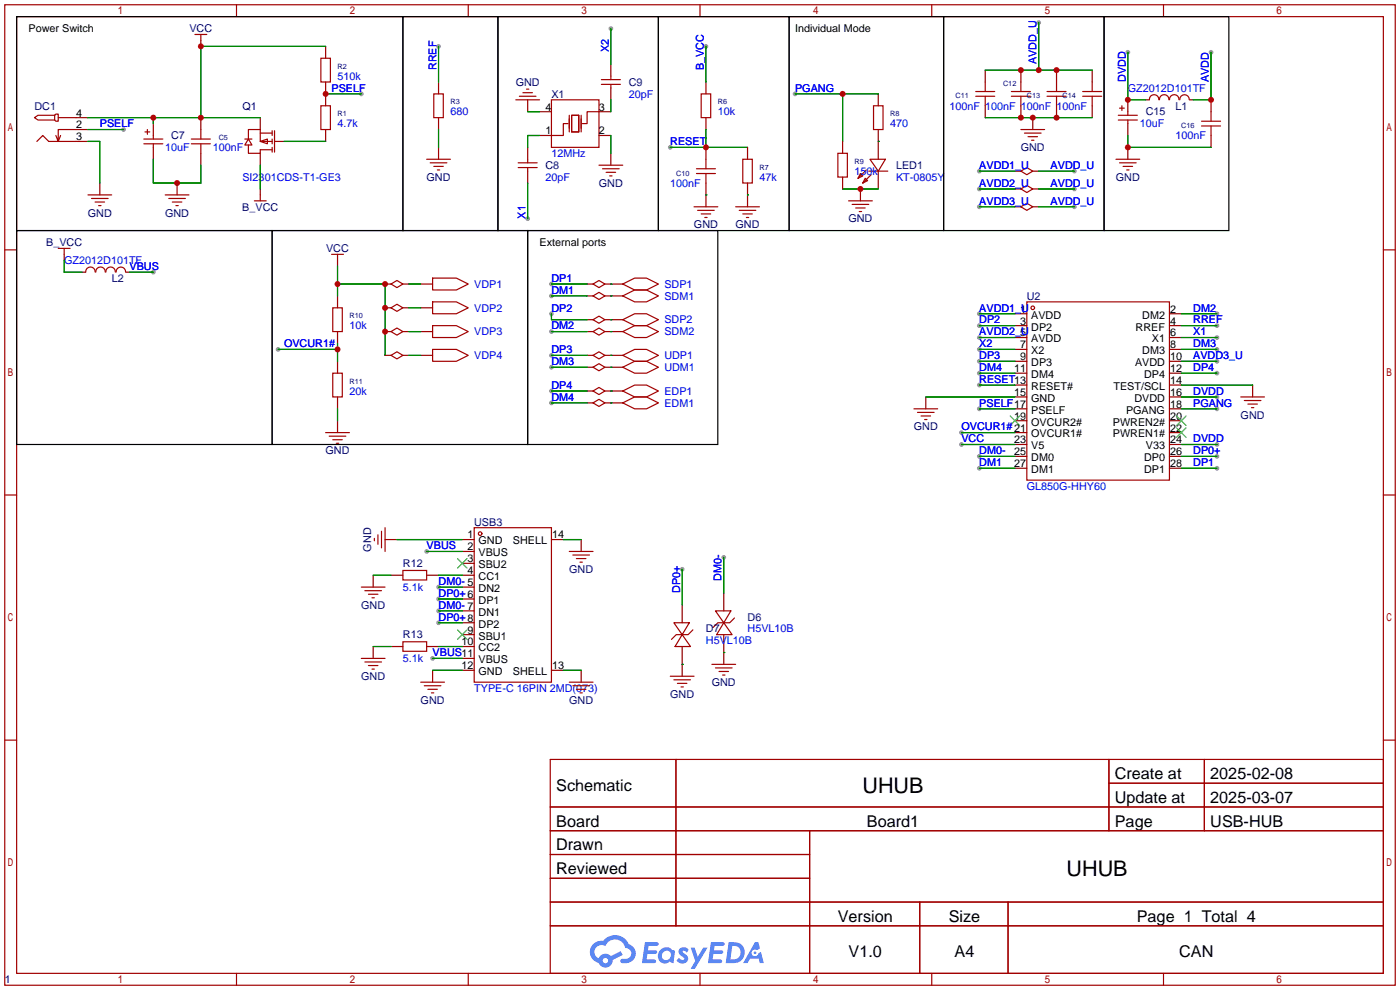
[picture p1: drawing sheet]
<svg xmlns="http://www.w3.org/2000/svg" width="299mm" height="212mm" viewBox="0 0 299 212" stroke-linecap="round" stroke-linejoin="round" font-family="sans-serif">
<g fill="#999">
<circle cx="77.2" cy="20.1" r=".51"/>
<circle cx="26.4" cy="27.7" r=".51"/>
<circle cx="93.7" cy="9.9" r=".51"/>
<circle cx="112.8" cy="46.7" r=".51"/>
<circle cx="130.6" cy="6.1" r=".51"/>
<circle cx="143.3" cy="31.5" r=".51"/>
<circle cx="150.9" cy="9.9" r=".51"/>
<circle cx="222" cy="4.8" r=".51"/>
<circle cx="241" cy="11.2" r=".51"/>
<circle cx="258.8" cy="11.2" r=".51"/>
<circle cx="169.9" cy="20.1" r=".51"/>
<circle cx="229.6" cy="36.6" r=".51"/>
<circle cx="229.6" cy="40.4" r=".51"/>
<circle cx="229.6" cy="44.2" r=".51"/>
<circle cx="209.3" cy="36.6" r=".51"/>
<circle cx="209.3" cy="40.4" r=".51"/>
<circle cx="209.3" cy="44.2" r=".51"/>
<circle cx="209.3" cy="67.1" r=".51"/>
<circle cx="209.3" cy="72.1" r=".51"/>
<circle cx="260.1" cy="77.2" r=".51"/>
<circle cx="209.3" cy="82.3" r=".51"/>
<circle cx="260.1" cy="72.1" r=".51"/>
<circle cx="209.3" cy="74.7" r=".51"/>
<circle cx="209.3" cy="87.4" r=".51"/>
<circle cx="260.1" cy="69.6" r=".51"/>
<circle cx="205.5" cy="95" r=".51"/>
<circle cx="260.1" cy="95" r=".51"/>
<circle cx="59.4" cy="74.7" r=".51"/>
<circle cx="205.5" cy="92.5" r=".51"/>
<circle cx="209.3" cy="69.6" r=".51"/>
<circle cx="209.3" cy="77.2" r=".51"/>
<circle cx="260.1" cy="97.5" r=".51"/>
<circle cx="260.1" cy="100.1" r=".51"/>
<circle cx="209.3" cy="97.5" r=".51"/>
<circle cx="209.3" cy="100.1" r=".51"/>
<circle cx="260.1" cy="67.1" r=".51"/>
<circle cx="260.1" cy="74.7" r=".51"/>
<circle cx="260.1" cy="79.8" r=".51"/>
<circle cx="209.3" cy="79.8" r=".51"/>
<circle cx="260.1" cy="84.8" r=".51"/>
<circle cx="260.1" cy="87.4" r=".51"/>
<circle cx="117.9" cy="60.7" r=".51"/>
<circle cx="117.9" cy="67.1" r=".51"/>
<circle cx="117.9" cy="75.9" r=".51"/>
<circle cx="117.9" cy="83.6" r=".51"/>
<circle cx="117.9" cy="63.2" r=".51"/>
<circle cx="117.9" cy="70.9" r=".51"/>
<circle cx="117.9" cy="78.5" r=".51"/>
<circle cx="117.9" cy="86.1" r=".51"/>
<circle cx="32.8" cy="58.2" r=".51"/>
<circle cx="91.2" cy="117.9" r=".51"/>
<circle cx="93.7" cy="125.5" r=".51"/>
<circle cx="93.7" cy="130.6" r=".51"/>
<circle cx="93.7" cy="128" r=".51"/>
<circle cx="93.7" cy="133.1" r=".51"/>
<circle cx="92.5" cy="140.7" r=".51"/>
<circle cx="154.7" cy="119.1" r=".51"/>
<circle cx="145.8" cy="121.7" r=".51"/>
</g>
<g fill="none" stroke="#a10000" stroke-width=".25">
<path d="M1 1h297.2v209.6h-297.2zM3.6 3.6h292.1v204.4h-292.1zM50.5 1v2.6M100.1 1v2.6M149.6 1v2.6M199.1 1v2.6M248.7 1v2.6M1 53.4h2.6M295.7 53.4h2.5M1 105.8h2.6M295.7 105.8h2.5M1 158.2h2.6"/>
<path d="M295.7 158.2h2.5M117.6 162.3h178.1v45.7h-178.1zM117.6 172.5h178.1M117.6 177.5h178.1M144.5 162.3v35.6M173 177.5v30.5M237 162.3v15.2M237 167.4h58.7M257.4 162.3v15.2M117.6 182.6h55.4M117.6 192.8h178.1M117.6 187.7h55.4"/>
<path d="M117.6 197.9h178.1M196.6 192.8v15.2M215.4 192.8v15.2M50.5 208v2.6M100.1 208v2.6M149.6 208v2.6M199.1 208v2.6M248.7 208v2.6"/>
</g>
<g fill="#5487ff">
<path d="M145.3 202.7a1.3 1.3 0 0 1 1.9 .3l-.4 .6a.54 .54 0 0 0-.9-.2l.1 .2a1.34 1.34 0 0 1 .9 1.8 1.47 1.47 0 0 1-2.3-.1l.5-.6 .8 .5a.31 .31 0 0 0 .4-.3 .31 .31 0 0 0-.3-.4 1.12 1.12 0 0 1-.7-1.8z"/>
<path d="M147.6 202.5h.9l.6 2 1.2-2h.9l-2.7 4.6h-.9l1-1.7z"/>
<path d="M137.8 201.4h1.7a1.31 1.31 0 0 1 1.2 .2 .4 .4 0 0 1-.3 .5l-1.8 .1-.1 .9h1.6a.4 .4 0 0 1 .4 .4 .4 .4 0 0 1-.5 .4h-1.6l-.2 1.2h1.4a.46 .46 0 0 1 .5 0 .46 .46 0 0 1 .1 .5l-.4 .2h-2.6z"/>
<path d="M151.9 201.4h1.7a1.32 1.32 0 0 1 1.2 .2 .39 .39 0 0 1-.3 .5l-1.8 .1-.1 .9h1.6a.4 .4 0 0 1 .4 .4 .4 .4 0 0 1-.4 .4h-1.7l-.2 1.2h1.4a.46 .46 0 0 1 .5 0 .46 .46 0 0 1 .1 .5l-.4 .2h-2.6z"/>
<path d="M161.3 201.4h.8l.3 1.3-.6 .4a.75 .75 0 0 0-1.1 .3 .75 .75 0 0 0 .5 1 .75 .75 0 0 0 .9-.7l.5-.2 .6 2.3h-.8l-.3-.9h-1.8l-.5 .9h-1z"/>
<path d="M155.7 201.4l-.6 4.4h1.5a2.27 2.27 0 0 0 2.6-2.2 2.27 2.27 0 0 0-2.7-2.2zM156.5 202.1a1.5 1.5 0 0 1 1.8 1.6 1.5 1.5 0 0 1-1.9 1.4h-.3z"/>
<path d="M141.2 203a1.6 1.6 0 0 0-.3 2.3 1.6 1.6 0 0 0 2.3 .2l.7 .3 .3-2.4-.1-.3-.5-.1a1.58 1.58 0 0 0-2.4 0zM141.8 203.5a.98 .98 0 0 1 1.6 .4 .98 .98 0 0 1-1.1 1.3 .94 .94 0 0 1-.9-.7 .94 .94 0 0 1 .4-1z"/>
<path d="M126.8 201.8a2.37 2.37 0 0 0 1.1 4 1.54 1.54 0 0 0 1.8 1 1.54 1.54 0 0 0 1.2-1.6l2.2-1.1-.5-.8-2 1a1.57 1.57 0 0 0-2.7 .5 1.5 1.5 0 0 1-.7-2.1 1.5 1.5 0 0 1 2.2-.5 2.23 2.23 0 0 1 2.3-1.4 2.23 2.23 0 0 1 2 1.8 1.16 1.16 0 0 1 1.2 1.1 1.16 1.16 0 0 1-1.1 1.2h-.7a.47 .47 0 0 0-.5 .4 .47 .47 0 0 0 .4 .5 2.17 2.17 0 0 0 2.5-.9 2.17 2.17 0 0 0-.3-2.7l-.8-.4a3.2 3.2 0 0 0-5.5-.7l-1.1 .1zM128.8 205.3a.6 .6 0 0 1 1.2 0 .6 .6 0 0 1-1.2 0z"/>
<circle cx="161.4" cy="203.6" r=".28"/>
</g>
<g fill="none" stroke="#a10000" stroke-width=".25">
<path d="M41.7 7.4h2.5M42.9 7.4v1.2M68.6 12.4h2v5.1h-2zM111.8 19.8h2M112.5 19.1h.5M128.5 18h4.1M128.5 17h4.1M130.6 16.3v.7M130.6 18v.8M208.5 19.6h4.1M210.6 17.5v2.1M216.2 19.6h4"/>
<path d="M218.2 17.5v2.1M223.8 19.6h4M225.8 17.5v2.1M231.4 19.6h4.1M233.4 17.5v2.1M7.4 25.1l.7-.5h3.6v1.1h-3.6zM7.9 30.2l1.2-1.2 1.3 1.2h5.9M11.7 24.6l.2-.2h.5v1.5h-.5l-.2-.2M12.4 25.1h3.9M13 29l-.6 1.2M16.3 27.7h-3.9v2.5l-.5-1.2M30.7 30.7h4.1"/>
<path d="M30.7 29.7h4.1M31 28.2h1M31.5 27.7v1M32.8 29v.7M32.8 30.7v.8M40.9 30.7h4.1M40.9 29.7h4.1M42.9 27.7v2M42.9 30.7v2.1M52.3 29.7h1.5M53.1 29.7l.7 1.3h-1.5zM53.1 29.7v-2h2.5v2.5h2.6"/>
<path d="M53.1 31v1.8h2.5v-.8h2.6M55.6 30.2l1.5-.5v1zM55.6 28.4h2.6M58.2 27.9v1.1M58.2 29.7v1M58.2 31.5v1M58.7 27.9v4.6M68.6 22.6h2v5.1h-2zM91.2 34h5.1M91.9 34.8h3.6M92.7 20.1h2v5h-2zM92.7 35.6h2"/>
<path d="M93.5 36.3h.5M110.2 21.3h5.1M110.7 34.8h4.1M110.7 35.8h4.1M111 20.6h3.6M112.8 34v.8M112.8 35.8v.8M117.9 21.3h10.1v10.2h-10.1zM121.4 26.4h-1v2.6h-2.5M121.7 24.6v3.6M122.2 24.6h1.5v3.6h-1.5zM124.2 24.6v3.6"/>
<path d="M128 23.9h-2.5v2.5h-1M128 35.3h5.1M128.8 36.1h3.5M129.5 36.8h2.1M130.3 37.6h.5M148.8 36.1h4.1M148.8 37.1h4.1M149.9 20.1h2v5h-2zM150.9 34v2.1M150.9 37.1v2M158.7 34h2.1v5.1h-2.1zM179.1 32.8h2v5h-2z"/>
<path d="M183.9 37.1l.5 .5-1 .5zM184.9 38.1l.5 .5-1 .5zM185.2 36.3l-1.8 1.8M185.7 36.6h4M185.9 34h3.3l-1.5 2.6zM186.2 37.3l-1.8 1.8M186.7 22.6h2v5.1h-2zM208.5 20.6h4.1M210.6 20.6v2M216.2 20.6h4M218.2 36.6l1.3-.8 1.2 .8-1.2 .7zM218.2 20.6v2"/>
<path d="M218.2 27.7h5.1M218.9 28.4h3.6M219.7 29.2h2M220.5 30h.5M223.8 20.6h4M225.8 20.6v2M231.4 20.6h4.1M233.4 20.6v2M238.5 34h5.1M239 24.6h4.1M239 25.7h4.1M239.3 34.8h3.5"/>
<path d="M239.3 23.1h1M239.8 22.6v1M240 35.6h2.1M240.8 36.3h.5M241 23.9v.7M241 25.7v.7M245.6 21.3a1.01 1.01 0 0 1 1.1-1.1 1.01 1.01 0 0 1 1 1.1M247.8 21.3a1.01 1.01 0 0 1 1-1.1 1.01 1.01 0 0 1 1 1.1M250 21.3a1.01 1.01 0 0 1 1-1.1 1.01 1.01 0 0 1 1 1.1M252.1 21.3a1.01 1.01 0 0 1 1.1-1.1 1.01 1.01 0 0 1 1 1.1M256.8 26.9h4.1M256.8 25.9h4.1"/>
<path d="M258.8 23.9v2M258.8 26.9v2.1M12.4 53.1h2.6M13.7 53.1v1.3M18.3 58.2a1.01 1.01 0 0 1 1-1.1 1.01 1.01 0 0 1 1 1.1M18.8 41.7h5.1M19.6 42.4h3.5M20.3 43.2h2.1M20.5 58.2a1.01 1.01 0 0 1 1-1.1 1.01 1.01 0 0 1 1 1.1M21.1 43.9h.5M22.6 58.2a1.01 1.01 0 0 1 1-1.1 1.01 1.01 0 0 1 1 1.1M24.8 58.2a1.01 1.01 0 0 1 1-1.1 1.01 1.01 0 0 1 1 1.1"/>
<path d="M35.3 41.7h5.1M36.1 42.4h3.5M36.8 43.2h2.1M37.6 43.9h.5M54.4 42.9h2.5M55.6 41.7v1.2M70.9 54.4h2.5M72.1 54.4v1.2M92.5 59.4h5l2.6 1.3-2.6 1.3h-5zM148.3 44.2h5.1M149.1 45h3.6M149.9 45.7h2"/>
<path d="M150.6 46.5h.5M157.2 44.2h5.1M158 45h3.5M158.7 45.7h2.1M159.5 46.5h.5M181.4 42.9h5M182.1 43.7h3.6M182.9 44.4h2M183.6 45.2h.5M218.2 44.2l1.3-.8 1.2 .8-1.2 .8zM218.2 40.4l1.3-.8 1.2 .8-1.2 .7zM71.1 65.8h2.1v5.1h-2.1z"/>
<path d="M71.1 79.8h2.1v5h-2.1zM83.6 60.7l1.2-.8 1.3 .8-1.3 .8zM83.6 65.8l1.2-.8 1.3 .8-1.3 .7zM83.6 70.9l1.2-.8 1.3 .8-1.3 .7zM83.6 75.9l1.2-.7 1.3 .7-1.3 .8zM92.5 64.5h5l2.6 1.3-2.6 1.3h-5zM92.5 69.6h5l2.6 1.3-2.6 1.2h-5zM92.5 74.7h5l2.6 1.2-2.6 1.3h-5zM126.7 60.7l1.3-.8 1.3 .8-1.3 .8zM126.7 63.2l1.3-.7 1.3 .7-1.3 .8zM126.7 68.3l1.3-.7 1.3 .7-1.3 .8zM126.7 70.9l1.3-.8 1.3 .8-1.3 .7z"/>
<path d="M126.7 75.9l1.3-.7 1.3 .7-1.3 .8zM126.7 78.5l1.3-.8 1.3 .8-1.3 .7zM133.1 60.7l2.5-1.3h2.6l2.5 1.3-2.5 1.3h-2.6zM133.1 68.3l2.5-1.2h2.6l2.5 1.2-2.5 1.3h-2.6zM133.1 75.9l2.5-1.2h2.6l2.5 1.2-2.5 1.3h-2.6zM133.1 63.2l2.5-1.2h2.6l2.5 1.2-2.5 1.3h-2.6zM133.1 70.9l2.5-1.3h2.6l2.5 1.3-2.5 1.2h-2.6zM133.1 78.5l2.5-1.3h2.6l2.5 1.3-2.5 1.3h-2.6zM219.5 64.5h30.4v38.1h-30.4zM69.6 92.5h5.1M70.4 93.2h3.5M71.1 94h2.1"/>
<path d="M71.9 94.7h.5M126.7 83.6l1.3-.8 1.3 .8-1.3 .7zM126.7 86.1l1.3-.8 1.3 .8-1.3 .8zM133.1 83.6l2.5-1.3h2.6l2.5 1.3-2.5 1.2h-2.6zM133.1 86.1l2.5-1.3h2.6l2.5 1.3-2.5 1.3h-2.6zM195.3 87.4h5.1M196.1 88.1h3.5M196.8 88.9h2.1M197.6 89.7h.5M265.2 84.8h5.1M265.9 85.6h3.6M266.7 86.4h2"/>
<path d="M267.5 87.1h.5M80 115.1v.5M80.8 114.3v2M81.5 113.5v3.6M82.3 112.8v5.1M101.3 112.8h16.6v33h-16.6zM121.7 117.9h5M122.4 118.6h3.6M123.2 119.4h2M77.2 125.5h5.1M78 126.2h3.5M78.7 127h2.1"/>
<path d="M79.5 127.8h.5M86.1 121.9h5.1v2.1h-5.1zM86.1 137.2h5.1v2h-5.1zM124 120.1h.5M144 133.1h3.3l-1.5 2.5zM145.8 135.6l1.8 2.6h-3.3zM148.1 134.6l-1 1h-2.6l-1 1.1M152.9 130.6h3.3l-1.5 2.5zM154.7 133.1l1.8 2.5h-3.3zM157 132.1l-1 1h-2.6l-1 1M77.2 140.7h5.1M78 141.5h3.5"/>
<path d="M78.7 142.2h2.1M79.5 143h.5M89.9 145.8h5.1M90.7 146.6h3.5M91.4 147.3h2.1M92.2 148.1h.5M121.7 145.8h5M122.4 146.6h3.6M123.2 147.3h2M124 148.1h.5M143.3 144.5h5M144 145.3h3.6"/>
<path d="M144.8 146.1h2M145.5 146.8h.5M152.1 142h5.1M152.9 142.7h3.6M153.7 143.5h2M154.4 144.3h.5"/>
<circle cx="220.7" cy="65.8" r=".38"/>
<circle cx="102.6" cy="114" r=".38"/>
</g>
<g fill="none" stroke="#870000" stroke-width=".25">
<path d="M42.9 8.6v1.3M69.6 9.9v2.5M69.6 17.5v5.1M93.7 17.5v2.6M130.6 13.7v2.6M130.6 18.8v2.5M150.9 17.5v2.6M210.6 15v2.5M218.2 15v2.5M225.8 15v2.5M233.4 15v2.5M16.3 30.2h2.5"/>
<path d="M16.3 25.1h2.5M16.3 27.7h2.5M21.3 39.1v2.6M32.8 26.4v2.6M32.8 31.5v2.5M37.8 39.1v2.6M42.9 25.1v2.6M42.9 32.8v2.5M55.6 25.1v2.6M55.6 32.8v2.5M58.7 30.2h2M69.6 27.7v2.5"/>
<path d="M93.7 25.1v2.6M93.7 31.5v2.5M112.8 21.3v2.6M112.8 31.5v2.5M112.8 36.6v2.5M115.3 23.9h2.6M115.3 29h2.6M128 23.9h2.6M128 29h2.6M130.6 32.8v2.5M150.9 25.1v2.6M150.9 31.5v2.5"/>
<path d="M150.9 39.1v5.1M159.8 31.5v2.5M159.8 39.1v5.1M180.1 30.2v2.6M180.1 37.8v2.6M187.7 20.1v2.5M187.7 27.7v6.3M187.7 36.6v3.8M210.6 22.6v2.5M216.9 36.6h1.3M218.2 22.6v2.5M220.7 25.1v2.6"/>
<path d="M220.7 36.6h1.3M225.8 22.6v2.5M233.4 22.6v2.5M241 21.3v2.6M241 26.4v2.6M241 31.5v2.5M244.9 21.3h.7M254.3 21.3h.7M258.8 21.3v2.6M258.8 29v2.5M13.7 54.4v1.2M17.5 58.2h.8"/>
<path d="M26.9 58.2h.8M55.6 40.4v1.3M72.1 55.6v1.3M183.9 40.4v2.5M216.9 44.2h1.3M216.9 40.4h1.3M220.7 44.2h1.3M220.7 40.4h1.3M72.1 63.2v2.6M72.1 70.9v2.5M72.1 77.2v2.6M82.3 60.7h1.3"/>
<path d="M82.3 65.8h1.3M82.3 70.9h1.3M82.3 75.9h1.3M86.1 60.7h1.3M86.1 65.8h1.3M86.1 70.9h1.3M86.1 75.9h1.3M89.9 60.7h2.6M89.9 65.8h2.6M89.9 70.9h2.6M89.9 75.9h2.6M125.5 60.7h1.2"/>
<path d="M125.5 70.9h1.2M125.5 75.9h1.2M125.5 63.2h1.2M125.5 68.3h1.2M125.5 78.5h1.2M129.3 60.7h3.8M129.3 70.9h3.8M129.3 75.9h3.8M129.3 63.2h3.8M129.3 68.3h3.8M129.3 78.5h3.8M216.9 67.1h2.6"/>
<path d="M216.9 69.6h2.6M216.9 72.1h2.6M216.9 74.7h2.6M216.9 77.2h2.6M216.9 79.8h2.6M249.9 67.1h2.6M249.9 69.6h2.6M249.9 72.1h2.6M249.9 74.7h2.6M249.9 77.2h2.6M249.9 79.8h2.6M72.1 84.8v2.6"/>
<path d="M72.1 89.9v2.6M125.5 83.6h1.2M125.5 86.1h1.2M129.3 83.6h3.8M129.3 86.1h3.8M197.9 84.8v2.6M216.9 97.5h2.6M216.9 95h2.6M216.9 92.5h2.6M216.9 89.9h2.6M216.9 87.4h2.6M216.9 82.3h2.6"/>
<path d="M216.9 84.8h2.6M249.9 97.5h2.6M249.9 95h2.6M249.9 92.5h2.6M249.9 89.9h2.6M249.9 87.4h2.6M249.9 82.3h2.6M249.9 84.8h2.6M267.7 82.3v2.5M82.3 115.3h2.5M98.8 115.3h2.5M98.8 117.9h2.5"/>
<path d="M117.9 115.3h2.5M124.2 115.3v2.6M216.9 100.1h2.6M249.9 100.1h2.6M79.8 122.9v2.6M79.8 138.2v2.5M83.6 122.9h2.5M83.6 138.2h2.5M91.2 122.9h2.5M91.2 138.2h2.5M98.8 120.4h2.5M98.8 122.9h2.5"/>
<path d="M98.8 125.5h2.5M98.8 128h2.5M98.8 130.6h2.5M98.8 133.1h2.5M98.8 135.6h2.5M98.8 138.2h2.5M145.8 129.3v3.8M145.8 138.2v6.3M154.7 126.7v3.9M154.7 135.6v6.4M92.5 143.3v2.5M98.8 140.7h2.5"/>
<path d="M98.8 143.3h2.5M117.9 143.3h2.5M124.2 143.3v2.5"/>
</g>
<path d="M215.9 88.9l2 2M217.9 88.9l-2 2M251.5 91.4l2 2.1M251.5 88.9l2 2M253.5 91.4l-2 2.1M253.5 88.9l-2 2M97.8 119.4l2 2M99.8 119.4l-2 2M97.8 134.6l2 2.1M99.8 134.6l-2 2.1" fill="none" stroke="#3c3" stroke-width=".25"/>
<g fill="none" stroke="#008700" stroke-width=".25">
<path d="M69.6 9.9h-26.7v15.2M93.7 9.9v7.6M130.6 6.1v7.6M150.9 9.9v7.6M210.6 15h22.8M222 4.8v10.2M241 11.2v10.1h3.9M258.8 11.2v10.1h-3.8M18.8 30.2h2.5v8.9M18.8 27.7h7.6M18.8 25.1h36.8M32.8 25.1v1.3"/>
<path d="M32.8 34v5.1h10.1v-3.8M55.6 35.3v5.1M60.7 30.2h8.9M69.6 20.1h7.6M93.7 27.7v3.8M112.8 23.9h2.5M112.8 39.1v7.6M115.3 29h-2.5v2.5M130.6 21.3v2.6M130.6 29v3.8M143.3 31.5h16.5M150.9 27.7v3.8"/>
<path d="M169.9 20.1h17.8M180.1 20.1v10.1M187.7 30.2h.1M209.3 36.6h7.6M210.6 25.1h22.8M222 36.6h7.6M241 29v2.5h17.8M13.7 55.6v2.6h3.8M27.7 58.2h5.1M72.1 56.9v6.3M150.9 41.7h.1M159.8 41.7h.1"/>
<path d="M180.1 40.4h7.6M209.3 40.4h7.6M209.3 44.2h7.6M222 40.4h7.6M222 44.2h7.6M59.4 74.7h12.7M72.1 73.4v3.8M72.1 60.7h10.2v15.2M87.4 60.7h2.5M87.4 65.8h2.5M87.4 70.9h2.5M87.4 75.9h2.5"/>
<path d="M117.9 60.7h7.6M117.9 70.9h7.6M117.9 75.9h7.6M117.9 67.1v1.2h7.6M117.9 63.2h7.6M117.9 78.5h7.6M130.6 60.7h.1M130.6 68.3h.1M130.6 75.9h.1M130.6 63.2h.1M130.6 70.9h.1M130.6 78.5h.1"/>
<path d="M209.3 67.1h7.6M209.3 72.1h7.6M209.3 77.2h7.6M209.3 74.7h7.6M209.3 69.6h7.6M209.3 79.8h7.6M252.5 67.1h7.6M252.5 72.1h7.6M252.5 77.2h7.6M252.5 74.7h7.6M252.5 69.6h7.6M252.5 79.8h7.6"/>
<path d="M72.1 87.4v2.5M117.9 83.6h7.6M117.9 86.1h7.6M130.6 83.6h.1M130.6 86.1h.1M197.9 84.8h19M205.5 95h11.4M205.5 92.5h11.4M209.3 82.3h7.6M209.3 87.4h7.6M209.3 97.5h7.6M252.5 84.8h7.6"/>
<path d="M252.5 82.3h15.2M252.5 87.4h7.6M252.5 95h7.6M252.5 97.5h7.6M84.8 115.3h14M91.2 117.9h7.6M120.4 115.3h3.8M154.7 119.1v7.6M209.3 100.1h7.6M252.5 100.1h7.6M79.8 122.9h3.8M79.8 138.2h3.8"/>
<path d="M93.7 122.9h5.1M93.7 125.5h5.1M93.7 130.6h5.1M93.7 128h5.1M93.7 133.1h5.1M93.7 138.2h5.1M145.8 121.7v7.6M154.7 139.4h.1M92.5 140.7h6.3M92.5 143.3h6.3M120.4 143.3h3.8M145.8 142h.1"/>
</g>
<path d="M3.6 3.6h82.5v45.7h-82.5zM86.1 3.6h20.3v45.7h-20.3zM106.4 3.6h34.3v45.7h-34.3zM140.7 3.6h28v45.7h-28zM168.7 3.6h33v45.7h-33zM201.7 3.6h34.3v45.7h-34.3zM236 3.6h26.6v45.7h-26.6zM3.6 49.3h54.6v45.7h-54.6zM58.2 49.3h54.6v45.7h-54.6zM112.8 49.3h40.6v45.7h-40.6z" fill="none" stroke="#000" stroke-width=".25"/>
<g fill="#c00">
<circle cx="69.6" cy="20.1" r=".63"/>
<circle cx="37.8" cy="39.1" r=".63"/>
<circle cx="150.9" cy="31.5" r=".63"/>
<circle cx="183.9" cy="40.4" r=".63"/>
<circle cx="218.2" cy="25.1" r=".63"/>
<circle cx="220.7" cy="25.1" r=".63"/>
<circle cx="225.8" cy="25.1" r=".63"/>
<circle cx="218.2" cy="15" r=".63"/>
<circle cx="222" cy="15" r=".63"/>
<circle cx="225.8" cy="15" r=".63"/>
<circle cx="241" cy="21.3" r=".63"/>
<circle cx="258.8" cy="21.3" r=".63"/>
<circle cx="241" cy="31.5" r=".63"/>
<circle cx="180.1" cy="20.1" r=".63"/>
<circle cx="72.1" cy="74.7" r=".63"/>
<circle cx="72.1" cy="60.7" r=".63"/>
<circle cx="82.3" cy="60.7" r=".63"/>
<circle cx="82.3" cy="65.8" r=".63"/>
<circle cx="82.3" cy="70.9" r=".63"/>
<circle cx="32.8" cy="25.1" r=".63"/>
<circle cx="42.9" cy="25.1" r=".63"/>
<circle cx="42.9" cy="9.9" r=".63"/>
</g>
<g font-size="4.6">
<text x="184.3" y="169.4">UHUB</text>
<text x="227.9" y="187.2">UHUB</text>
</g>
<g font-size="3.5">
<text x="238.3" y="166.5">Create at</text>
<text x="258.7" y="166.5">2025-02-08</text>
<text x="118.9" y="169.1">Schematic</text>
<text x="238.3" y="171.6">Update at</text>
<text x="258.7" y="171.6">2025-03-07</text>
<text x="118.9" y="176.7">Board</text>
<text x="185.3" y="176.7">Board1</text>
<text x="238.3" y="176.7">Page</text>
<text x="258.7" y="176.7">USB-HUB</text>
<text x="118.9" y="181.8">Drawn</text>
<text x="118.9" y="186.8">Reviewed</text>
<text x="179.1" y="197">Version</text>
<text x="202.8" y="197">Size</text>
<text x="243" y="197">Page 1 Total 4</text>
<text x="181.4" y="204.6">V1.0</text>
<text x="204" y="204.6">A4</text>
<text x="252" y="204.6">CAN</text>
</g>
<g font-size="2.3">
<text x="6.1" y="6.9">Power Switch</text>
<text x="169.9" y="6.9">Individual Mode</text>
<text x="116.6" y="23.6">4</text>
<text x="128" y="23.6">3</text>
<text x="16.3" y="30">3</text>
<text x="16.3" y="24.9">4</text>
<text x="16.3" y="27.5">2</text>
<text x="116.6" y="28.7">1</text>
<text x="128" y="28.7">2</text>
<text x="115.3" y="52.6">External ports</text>
<text x="218" y="66.8">1</text>
<text x="218" y="69.4">3</text>
<text x="218" y="71.9">5</text>
<text x="220.4" y="68.1">AVDD</text>
<text x="220.4" y="70.6">DP2</text>
<text x="242.7" y="70.6">RREF</text>
<text x="244.1" y="68.1">DM2</text>
<text x="250.1" y="71.9">6</text>
<text x="250.1" y="69.4">4</text>
<text x="250.1" y="66.8">2</text>
<text x="218" y="74.4">7</text>
<text x="218" y="77">9</text>
<text x="220.4" y="73.2">AVDD</text>
<text x="220.4" y="75.7">X2</text>
<text x="244.1" y="75.7">DM3</text>
<text x="246.2" y="73.2">X1</text>
<text x="250.1" y="77">10</text>
<text x="250.1" y="74.4">8</text>
<text x="216.8" y="79.5">11</text>
<text x="220.4" y="78.3">DP3</text>
<text x="220.4" y="80.8">DM4</text>
<text x="220.4" y="83.3">RESET#</text>
<text x="238" y="83.3">TEST/SCL</text>
<text x="242.6" y="78.3">AVDD</text>
<text x="244.5" y="80.8">DP4</text>
<text x="250.1" y="82.1">14</text>
<text x="250.1" y="79.5">12</text>
<text x="216.8" y="84.6">15</text>
<text x="216.8" y="89.7">19</text>
<text x="220.4" y="85.9">GND</text>
<text x="220.4" y="88.4">PSELF</text>
<text x="240.7" y="88.4">PGANG</text>
<text x="242.5" y="85.9">DVDD</text>
<text x="250.1" y="89.7">20</text>
<text x="250.1" y="87.1">18</text>
<text x="250.1" y="84.6">16</text>
<text x="216.8" y="94.8">23</text>
<text x="220.4" y="91">OVCUR2#</text>
<text x="220.4" y="93.5">OVCUR1#</text>
<text x="237.8" y="93.5">PWREN1#</text>
<text x="237.8" y="91">PWREN2#</text>
<text x="250.1" y="94.8">24</text>
<text x="250.1" y="92.2">22</text>
<text x="216.8" y="97.3">25</text>
<text x="216.8" y="99.8">27</text>
<text x="220.4" y="96">V5</text>
<text x="220.4" y="98.6">DM0</text>
<text x="220.4" y="101.1">DM1</text>
<text x="244.5" y="101.1">DP1</text>
<text x="244.5" y="98.6">DP0</text>
<text x="244.9" y="96">V33</text>
<text x="250.1" y="99.8">28</text>
<text x="250.1" y="97.3">26</text>
<text x="99.9" y="115.1">1</text>
<text x="99.9" y="117.6">2</text>
<text x="102.3" y="116.4">GND</text>
<text x="102.3" y="118.9">VBUS</text>
<text x="109.6" y="116.4">SHELL</text>
<text x="118" y="115.1">14</text>
<text x="99.9" y="120.2">3</text>
<text x="99.9" y="122.7">4</text>
<text x="102.3" y="121.4">SBU2</text>
<text x="102.3" y="124">CC1</text>
<text x="102.3" y="126.5">DN2</text>
<text x="102.3" y="129.1">DP1</text>
<text x="102.3" y="131.6">DN1</text>
<text x="98.7" y="137.9">10</text>
<text x="99.9" y="135.4">9</text>
<text x="102.3" y="134.1">DP2</text>
<text x="102.3" y="136.7">SBU1</text>
<text x="98.7" y="143">12</text>
<text x="102.3" y="139.2">CC2</text>
<text x="102.3" y="141.8">VBUS</text>
<text x="118" y="143">13</text>
<text x="102.3" y="144.3">GND</text>
<text x="109.6" y="144.3">SHELL</text>
</g>
<g font-size="2.3" fill="#000080">
<text x="40.5" y="6.9">VCC</text>
<text x="7.4" y="23.4">DC1</text>
<text x="51.8" y="23.4">Q1</text>
<text x="110.2" y="18.3">GND</text>
<text x="117.9" y="20.9">X1</text>
<text x="134.4" y="18.3">C9</text>
<text x="251.2" y="23.4">L1</text>
<text x="36.6" y="29.8">C7</text>
<text x="244.9" y="24.7">C15</text>
<text x="218.2" y="32.3">GND</text>
<text x="91.2" y="38.7">GND</text>
<text x="116.6" y="36.1">C8</text>
<text x="128" y="39.9">GND</text>
<text x="191.5" y="36.1">LED1</text>
<text x="238.5" y="38.7">GND</text>
<text x="18.8" y="46.3">GND</text>
<text x="35.3" y="46.3">GND</text>
<text x="51.8" y="45">B_VCC</text>
<text x="181.3" y="47.5">GND</text>
<text x="9.9" y="52.6">B_VCC</text>
<text x="69.7" y="53.9">VCC</text>
<text x="148.3" y="48.8">GND</text>
<text x="157.2" y="48.8">GND</text>
<text x="23.9" y="60.2">L2</text>
<text x="219.5" y="64.1">U2</text>
<text x="265.2" y="89.5">GND</text>
<text x="195.3" y="92">GND</text>
<text x="69.6" y="97.1">GND</text>
<text x="101.3" y="112.3">USB3</text>
<text x="79.3" y="117.9" transform="rotate(-90 79.3 117.9)">GND</text>
<text x="86.1" y="121.2">R12</text>
<text x="121.6" y="122.5">GND</text>
<text x="77.2" y="130.1">GND</text>
<text x="86.1" y="136.4">R13</text>
<text x="150.9" y="135.2">D7</text>
<text x="159.8" y="132.6">D6</text>
<text x="77.2" y="145.3">GND</text>
<text x="143.2" y="149.1">GND</text>
<text x="152.1" y="146.6">GND</text>
<text x="89.9" y="150.4">GND</text>
<text x="121.6" y="150.4">GND</text>
<text x="1" y="210.1">1</text>
</g>
<g font-size="2.3" fill="#00f">
<text x="130.1" y="11.2" transform="rotate(-90 130.1 11.2)">X2</text>
<text x="72.1" y="17.1">510k</text>
<text x="93.3" y="15" transform="rotate(-90 93.3 15)">RREF</text>
<text x="150.4" y="15" transform="rotate(-90 150.4 15)">B_VCC</text>
<text x="221.5" y="13.7" transform="rotate(-90 221.5 13.7)">AVDD_U</text>
<text x="240.6" y="17.5" transform="rotate(-90 240.6 17.5)">DVDD</text>
<text x="258.4" y="17.5" transform="rotate(-90 258.4 17.5)">AVDD</text>
<text x="70.9" y="19.6">PSELF</text>
<text x="134.4" y="20.9">20pF</text>
<text x="169.9" y="19.6">PGANG</text>
<text x="202.9" y="23.4">100nF</text>
<text x="210.6" y="23.4">100nF</text>
<text x="218.2" y="23.4">100nF</text>
<text x="225.8" y="23.4">100nF</text>
<text x="241" y="19.6">GZ2012D101TF</text>
<text x="21.3" y="27.2">PSELF</text>
<text x="72.1" y="27.2">4.7k</text>
<text x="96.3" y="24.7">680</text>
<text x="153.4" y="24.7">10k</text>
<text x="190.2" y="27.2">470</text>
<text x="243.6" y="27.2">10uF</text>
<text x="251.2" y="29.8">100nF</text>
<text x="35.3" y="32.3">10uF</text>
<text x="45.5" y="32.3">100nF</text>
<text x="117.9" y="33.6">12MHz</text>
<text x="143.3" y="31">RESET</text>
<text x="51.8" y="38.7">SI2301CDS-T1-GE3</text>
<text x="116.6" y="38.7">20pF</text>
<text x="143.3" y="39.9">100nF</text>
<text x="162.3" y="38.7">47k</text>
<text x="182.6" y="37.4">150k</text>
<text x="191.5" y="38.7">KT-0805Y</text>
<text x="209.3" y="36.1">AVDD1_U</text>
<text x="209.3" y="39.9">AVDD2_U</text>
<text x="224.5" y="36.1">AVDD_U</text>
<text x="224.5" y="39.9">AVDD_U</text>
<text x="112.3" y="46.7" transform="rotate(-90 112.3 46.7)">X1</text>
<text x="209.3" y="43.7">AVDD3_U</text>
<text x="224.5" y="43.7">AVDD_U</text>
<text x="13.7" y="56.4">GZ2012D101TF</text>
<text x="27.7" y="57.7">VBUS</text>
<text x="101.3" y="61.5">VDP1</text>
<text x="117.9" y="60.2">DP1</text>
<text x="117.9" y="62.8">DM1</text>
<text x="142" y="61.5">SDP1</text>
<text x="142" y="64.1">SDM1</text>
<text x="74.7" y="70.4">10k</text>
<text x="101.3" y="66.6">VDP2</text>
<text x="101.3" y="71.7">VDP3</text>
<text x="117.9" y="66.6">DP2</text>
<text x="117.9" y="70.4">DM2</text>
<text x="142" y="69.1">SDP2</text>
<text x="142" y="71.7">SDM2</text>
<text x="209.3" y="66.6">AVDD1_U</text>
<text x="209.3" y="71.7">AVDD2_U</text>
<text x="209.3" y="69.1">DP2</text>
<text x="255" y="71.7">X1</text>
<text x="255" y="69.1">RREF</text>
<text x="255" y="66.6">DM2</text>
<text x="60.7" y="74.2">OVCUR1#</text>
<text x="101.3" y="76.8">VDP4</text>
<text x="117.9" y="75.5">DP3</text>
<text x="142" y="76.8">UDP1</text>
<text x="209.3" y="74.2">X2</text>
<text x="209.3" y="76.8">DP3</text>
<text x="255" y="76.8">AVDD3_U</text>
<text x="255" y="74.2">DM3</text>
<text x="117.9" y="83.1">DP4</text>
<text x="117.9" y="78">DM3</text>
<text x="142" y="79.3">UDM1</text>
<text x="209.3" y="81.8">RESET13</text>
<text x="209.3" y="79.3">DM4</text>
<text x="255" y="79.3">DP4</text>
<text x="74.7" y="84.4">20k</text>
<text x="117.9" y="85.6">DM4</text>
<text x="142" y="84.4">EDP1</text>
<text x="142" y="86.9">EDM1</text>
<text x="209.3" y="86.9">PSELF17</text>
<text x="255" y="84.4">DVDD</text>
<text x="255" y="86.9">PGANG</text>
<text x="205.5" y="94.5">VCC</text>
<text x="205.5" y="92">OVCUR1#21</text>
<text x="255" y="94.5">DVDD</text>
<text x="209.3" y="97.1">DM0-</text>
<text x="209.3" y="99.6">DM1</text>
<text x="255" y="97.1">DP0+</text>
<text x="255" y="99.6">DP1</text>
<text x="219.5" y="104.7">GL850G-HHY60</text>
<text x="91.2" y="117.4">VBUS</text>
<text x="93.7" y="125">DM0- 5</text>
<text x="154.2" y="124.2" transform="rotate(-90 154.2 124.2)">DM0-</text>
<text x="86.1" y="126.3">5.1k</text>
<text x="93.7" y="130.1">DM0- 7</text>
<text x="93.7" y="127.6">DP0+6</text>
<text x="145.3" y="126.7" transform="rotate(-90 145.3 126.7)">DP0+</text>
<text x="93.7" y="132.6">DP0+8</text>
<text x="150.9" y="137.7">H5VL10B</text>
<text x="159.8" y="135.2">H5VL10B</text>
<text x="86.1" y="141.5">5.1k</text>
<text x="92.5" y="140.3">VBUS11</text>
<text x="101.3" y="147.9">TYPE-C 16PIN 2MD(073)</text>
</g>
<g font-size="1.6" fill="#000080">
<text x="72.1" y="14.7">R2</text>
<text x="96.3" y="22.3">R3</text>
<text x="153.4" y="22.3">R6</text>
<text x="204.2" y="21">C11</text>
<text x="214.4" y="18.5">C12</text>
<text x="219.5" y="21">C13</text>
<text x="227.1" y="21">C14</text>
<text x="46.7" y="29.9">C5</text>
<text x="72.1" y="24.8">R1</text>
<text x="190.2" y="24.8">R8</text>
<text x="252.5" y="27.4">C16</text>
<text x="182.6" y="35">R9</text>
<text x="144.5" y="37.5">C10</text>
<text x="162.3" y="36.3">R7</text>
<text x="74.7" y="68">R10</text>
<text x="74.7" y="82">R11</text>
</g>
</svg>
